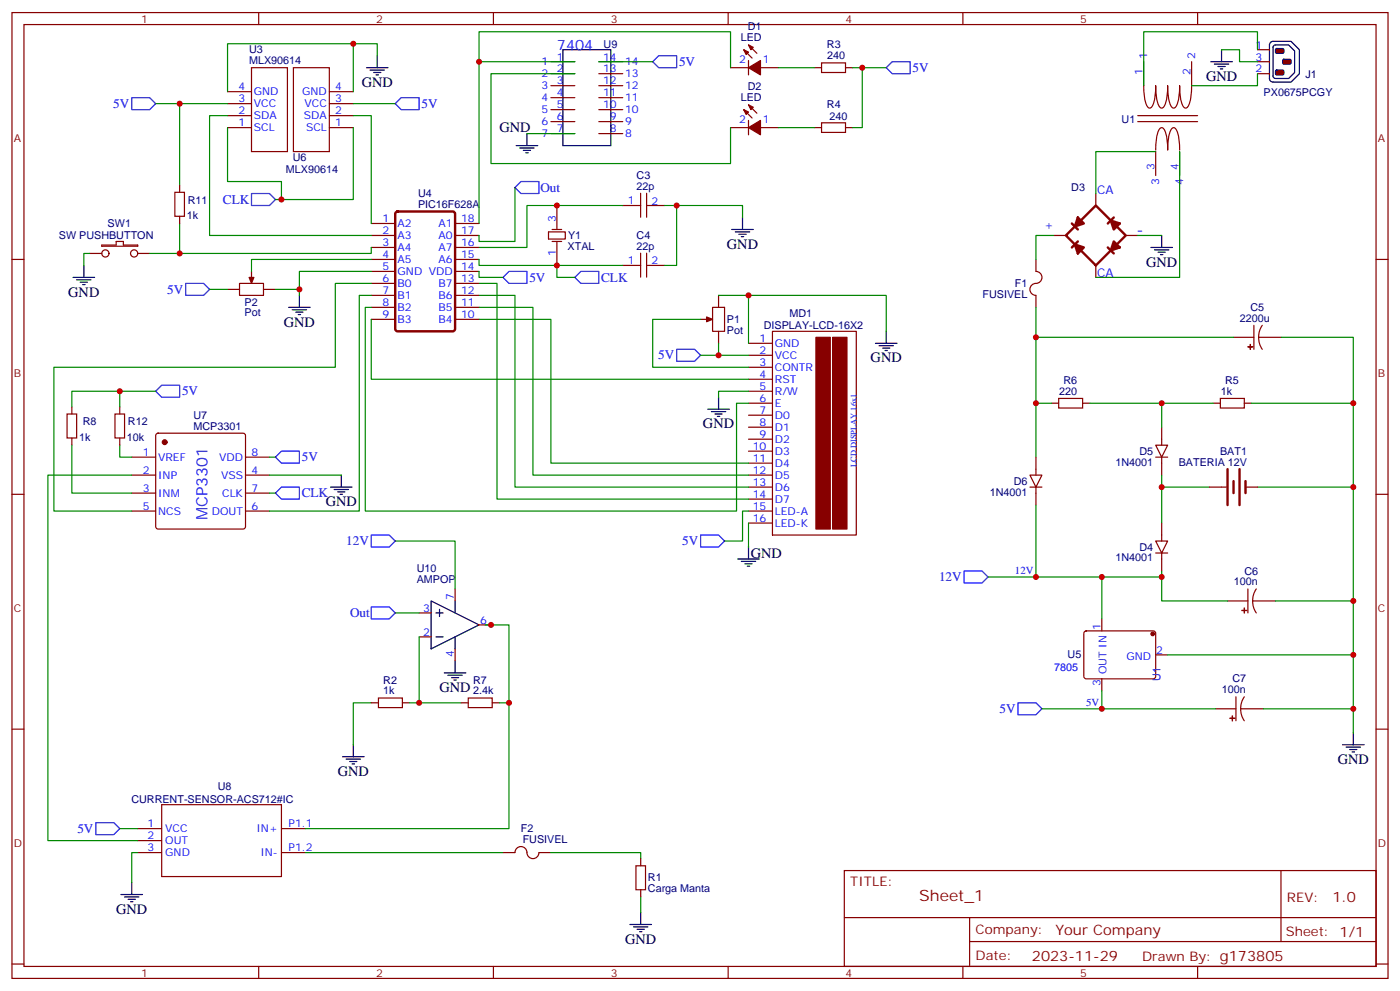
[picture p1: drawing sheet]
<svg xmlns="http://www.w3.org/2000/svg" width="412mm" height="292mm" viewBox="0 0 412 292" stroke-linecap="round" stroke-linejoin="round" font-family="sans-serif">
<g fill="none" stroke="#870000" stroke-width=".35">
<path d="M3.5 3.7h405.4v284.3h-405.4zM7.1 7.2h398.2v277.3h-398.2zM74.1 19.9h10.6v24.7h-10.6zM76.2 3.7v3.5M86.4 19.9h10.6v24.7h-10.6zM145.3 3.7v3.5M162.3 18.2h7M176.4 18.2h7M214.5 3.7v3.5M215.2 19.9h5.3M219.1 14.6l2.4 2.5M220.5 13.2l2.5 2.5"/>
<path d="M220.5 17.8v4.2M224 19.9h5.3M239.9 19.9h2.1M242 18.5h7.1v2.8h-7.1zM249.1 19.9h2.1M283.6 3.7v3.5M336.9 18.2a44.9 44.9 0 0 0 .4 11.5 2.34 2.34 0 0 0 1.4 2.1 2.34 2.34 0 0 0 1.3-2.1l.4-4.5a9.6 9.6 0 0 0 1.4 6.5l.4 .1a2.34 2.34 0 0 0 1.3-2.1l.5-4.5a9.6 9.6 0 0 0 1.3 6.5l.4 .1a2.34 2.34 0 0 0 1.4-2.1l.4-4.5a9.6 9.6 0 0 0 1.4 6.5l.3 .1a2.34 2.34 0 0 0 1.4-2.1 44.9 44.9 0 0 0 .4-11.5M352.8 3.7v3.5M67 37.6h7.1M67 34h7.1M67 30.5h7.1M67 27h7.1"/>
<path d="M97 37.6h7.1M97 34h7.1M97 30.5h7.1M97 27h7.1M162.3 39.3h7M162.3 35.8h7M162.3 32.3h7M162.3 21.7h7M162.3 25.2h7M162.3 28.8h7M176.4 39.3h7M176.4 35.8h7"/>
<path d="M176.4 32.3h7M176.4 21.7h7M176.4 25.2h7M176.4 28.8h7M215.2 37.6h5.3M219.1 32.3l2.4 2.4M220.5 35.5v4.2M220.5 30.9l2.5 2.4M224 37.6h5.3M239.9 37.6h2.1M242 36.2h7.1v2.8h-7.1zM249.1 37.6h2.1"/>
<path d="M335.1 35.8h17.7M335.1 34h17.7M188.7 56.9v7.1M190.5 56.9v7.1M322.8 57v3.5M340.4 44.6v7.1M340.4 44.2a9.6 9.6 0 0 1 1.4-6.5l.4-.1a2.34 2.34 0 0 1 1.3 2.1l.5 4.5a9.6 9.6 0 0 1 1.4-6.5l.3-.1a2.34 2.34 0 0 1 1.4 2.1l.4 4.5M347.5 44.6v7.1M3.5 76.4h3.6M26.5 74.6h3.5M30 72.1h4.2v-1h2.1v1h4.3v.4h-10.6zM40.6 74.6h3.5"/>
<path d="M74.1 79.9v1.8M109.4 76.4h7M109.4 65.8h7M109.4 69.3h7M109.4 72.8h7M109.4 79.9h7M134.1 76.4h7M134.1 65.8h7M134.1 69.3h7M134.1 72.8h7M134.1 79.9h7M161.6 68.3h4.9v2.1h-4.9z"/>
<path d="M162.6 67.6h2.9M162.6 71.1h2.9M164 60.5v7.1M164 71.1v7M183.4 60.5h5.3M183.4 78.1h5.3M188.7 74.5v7.1M190.5 74.5v7.1M190.5 60.5h5.3M190.5 78.1h5.3M305.2 76.4v3.5a1.82 1.82 0 0 1 1.7 2.1 1.82 1.82 0 0 1-2.2 1.5 1.76 1.76 0 0 0-1.3 1.9 1.76 1.76 0 0 0 1.7 1.6l.1 3.5M310.4 69.3h3.6"/>
<path d="M322.8 78.1v3.6M331.6 69.3h3.5M405.3 76.4h3.6M67 85.2h3.6M70.6 83.4h7v3.6h-7zM77.6 85.2h3.5M109.4 83.4h7M109.4 87h7M109.4 90.5h7M109.4 94h7M134.1 83.4h7M134.1 87h7"/>
<path d="M134.1 90.5h7M134.1 94h7M206.4 94h1.7M209.9 90.5h3.5v7h-3.5zM211.7 87v3.5M211.7 97.5v3.6M227.5 97.5h24.7v60h-24.7zM363.4 99.3h6M369.4 95.8v7M370.8 99.3l.2 1.9 .8 1.6M370.8 99.3h6.7M371.8 95.8l-.8 1.7-.2 1.8"/>
<path d="M220.5 118.7h7M220.5 115.2h7M220.5 111.7h7M220.5 108.1h7M220.5 104.6h7M220.5 101.1h7M309.7 118.7h2.2M311.9 117.3h7v2.8h-7zM318.9 118.7h2.1M357.4 118.7h2.1M359.5 117.3h7v2.8h-7zM366.5 118.7h2.2"/>
<path d="M38.8 134.6h7.1M38.8 139.9h7.1M46.1 127.7l.5-.2h25l.5 .2 .2 .5v26.8l-.2 .5-.5 .3h-25l-.5-.3-.2-.5v-26.8zM72.3 134.6h7.1M72.3 139.9h7.1M220.5 139.9h7M220.5 136.3h7M220.5 132.8h7M220.5 129.3h7M220.5 125.8h7M220.5 122.2h7M303.4 139.9h3.5l-1.7 3.5z"/>
<path d="M305.2 134.6v5.3M340.4 131.1h3.6l-1.8 3.5zM340.4 134.6h3.6M342.2 125.8v5.3M342.2 134.6v5.3M3.5 145.5h3.6M38.8 150.5h7.1M38.8 145.2h7.1M72.3 150.5h7.1M72.3 145.2h7.1M220.5 143.4h7M220.5 154h7"/>
<path d="M220.5 150.5h7M220.5 146.9h7M303.4 143.4h3.5M305.2 143.4v5.3M340.4 159.3h3.6l-1.8 3.5zM342.2 154v5.3M356.3 143.4h4.9M366.9 143.4h3.5M405.3 145.5h3.6M134.1 173.4v3.5M340.4 162.8h3.6M342.2 162.8v5.3"/>
<path d="M361.6 176.9h6M367.6 173.4v7M369 176.9l.2 1.9 .9 1.6M369 176.9h6.7M370.1 173.4l-.9 1.7-.2 1.8M123.5 187.5h3.5M123.5 180.4h3.5M134.1 191v3.6M141.1 184h3.5M319.5 185.9l.5-.2 20 .1 .4 .6v13l-.7 .4h-20l-.4-.7v-12.7zM324.6 182.2v3.5M324.6 199.8v3.6"/>
<path d="M340.4 192.8h3.6M3.5 214.7h3.6M358.1 208.7h6M364.1 205.1v7.1M365.5 208.7l.2 1.8 .8 1.7M365.5 208.7h6.7M366.5 205.1l-.8 1.7-.2 1.9M405.3 214.7h3.6M47.6 236.9h35.3v21.2h-35.3zM40.6 243.9h7M40.6 247.5h7M40.6 251h7"/>
<path d="M82.9 243.9h7.1M82.9 251h7.1M148.2 251h3.5a1.82 1.82 0 0 1 2.1-1.8 1.82 1.82 0 0 1 1.5 2.3 1.76 1.76 0 0 0 1.9 1.3 1.76 1.76 0 0 0 1.5-1.8h3.6M248.7 256.3h156.6v28.2h-156.6zM377.3 256.3v20.9M248.7 270.1h156.5M285.6 277.2h119.6M285.6 270.1v14.2M3.5 283.8h3.6M76.2 284.5v3.5M145.3 284.5v3.5M214.5 284.5v3.5"/>
<path d="M283.6 284.5v3.5M352.8 284.5v3.5M405.3 283.8h3.6"/>
<circle cx="31" cy="74.6" r="1.06"/>
<circle cx="39.5" cy="74.6" r="1.06"/>
</g>
<path d="M116.7 62.5l.4-.2h16.2l.7 .4 .1 34.1-.5 .7h-16.5l-.6-.4-.1-34.1zM314 69.3l8.8-8.8 8.8 8.8-8.8 8.8zM315.7 65.8l1.8 1.8M317.5 71.1l-1.8 1.7M326.3 72.8l1.8 1.8M328.1 64l-1.8 1.8M361.6 138.1v10.6M365.1 138.1v10.6M363.4 141.6v3.6M366.9 141.6v3.6" fill="none" stroke="#870000" stroke-width=".71"/>
<g fill="none" stroke="#000" stroke-width=".35">
<path d="M107.9 19.9h6.4M111.1 16.4v3.5M165.8 14.6h14.1v28.3h-14.1zM109 20.6h4.2M110.1 21.3h2.1M110.8 22h.7M155.2 39.3v3.6M152 42.9h6.4M153.1 43.6h4.2M154.2 44.3h2.1M154.9 45h.7M24.7 78.1v3.6"/>
<path d="M215.5 67.6h6.4M216.6 68.3h4.2M217.7 69h2.1M218.4 69.7h.7M218.7 64v3.6M339 72.8h6.4M340.1 73.6h4.2M341.1 74.3h2.2M341.8 75h.7M342.2 69.3v3.5M21.5 81.7h6.4M22.6 82.4h4.2"/>
<path d="M23.6 83.1h2.2M24.3 83.8h.7M85 90.5h6.4M86.1 91.2h4.2M87.1 91.9h2.2M87.8 92.6h.7M88.2 87v3.5M261.1 97.5v3.6M211.7 116.9v3.6M257.9 101.1h6.3M258.9 101.8h4.3M260 102.5h2.1"/>
<path d="M260.7 103.2h.7M100.5 139.9v3.5M208.5 120.5h6.3M209.5 121.2h4.3M210.6 121.9h2.1M211.3 122.6h.7M97.4 143.4h6.3M98.4 144.1h4.3M99.5 144.8h2.1M100.2 145.5h.7M127 176.9l14.1 7.1-14.1 7zM129.5 179.4v2.1"/>
<path d="M134.1 176.9v3.5M217.3 164.6h6.4M218.4 165.3h4.2M219.4 166h2.1M220.1 166.7h.7M220.5 161v3.6M128.4 180.4h2.1M128.4 187.5h2.1M130.9 198.1h6.3M131.9 198.8h4.3M133 199.5h2.1M134.1 187.5v3.5"/>
<path d="M134.1 194.6v3.5M104.1 219.3v3.5M133.7 200.2h.7M395.5 219.3h6.3M396.5 220h4.3M398.6 215.7v3.6M100.9 222.8h6.3M102 223.5h4.2M103 224.2h2.1M103.7 224.9h.7M397.6 220.7h2.1M398.3 221.4h.7"/>
<path d="M38.8 259.8v3.5M35.6 263.3h6.4M36.7 264.1h4.2M37.7 264.8h2.2M38.5 265.5h.7M185.6 272.2h6.3M186.6 272.9h4.3M187.7 273.6h2.1M188.4 274.3h.7M188.7 268.6v3.6"/>
</g>
<g fill="#870000" stroke="#870000" stroke-width=".35">
<path d="M220.5 19.9l3.5-2.1v4.2z"/>
<path d="M219.1 14.6l1.4 .7-.7 .8z"/>
<path d="M220.5 13.2l1.4 .7-.7 .7z"/>
<path d="M220.5 37.6l3.5-2.1v4.2z"/>
<path d="M219.1 32.3l1.4 .7-.7 .7z"/>
<path d="M220.5 30.9l1.4 .7-.7 .7z"/>
<path d="M368.3 101.4v1.4z"/>
<path d="M367.6 102.1h1.4z"/>
<path d="M366.5 179l.1 1.4z"/>
<path d="M365.8 179.7h1.4z"/>
<path d="M363 210.8v1.4z"/>
<path d="M362.3 211.5h1.4z"/>
<path d="M240.3 99.3h4.3v56.5h-4.3z"/>
<path d="M245.3 99.3h4.2v56.5h-4.2z"/>
<path d="M208.1 93.3l1.8 .7-1.8 .7z"/>
<path d="M73.4 81.7h1.4l-.7 1.7z"/>
<circle cx="339.5" cy="186.6" r=".53"/>
<circle cx="48.5" cy="130.2" r=".71"/>
</g>
<g fill="none" stroke="#008700" stroke-width=".35">
<path d="M104.1 12.9v14.1M111.1 16.4v-3.5h-44.1v14.1M141.1 18.2v-8.9h74.1v10.6M169.3 18.2h-28.2v47.6M176.4 18.2h15.9M229.3 19.9h10.6M251.2 19.9h2.8v17.7h-2.8M254 19.9h7.1M45.9 30.5h21.1M52.9 30.5v24M67 34h-5.3v35.3h47.7M67 37.6v15.8h15.9v5.3h-1.8"/>
<path d="M104.1 34h5.3v31.8M104.1 37.6v21.1h-21.2M104.1 30.5h12.3M155.2 39.3h14.1M169.3 21.7h-24.7v26.5h70.6v-10.6M229.3 37.6h10.6M151.7 55.2v15.9h-10.6v-1.8M340.4 44.6h-17.6v12.4M347.5 44.6v37.1h-24.7M26.5 74.6h-1.8v3.5M52.9 65.8v8.8M109.4 79.9h-21.2v7.1"/>
<path d="M109.4 76.4h-35.3v3.5M109.4 72.8v1.8h-65.3M141.1 76.4v1.7h42.3M141.1 79.9v1.8h7.1M164 78.1v3.6h5.3M183.4 60.5h-28.2v12.3h-14.1M195.8 60.5h3.5v17.6h-3.5M199.3 60.5h19.4v3.5M310.4 69.3h-5.2v7.1M335.1 69.3h7.1M61.7 85.2h5.3M81.1 85.2h7.1"/>
<path d="M109.4 94v17.7h111.1M109.4 90.5h-1.8v60h109.4v-31.8h3.5M109.4 87h-3.6v63.5h-26.4M109.4 83.4h-10.6v24.7h-82.9v42.4h22.9M141.1 83.4h5.3v63.5h74.1M141.1 87h10.6v56.4h68.8M141.1 90.5h15.9v49.4h63.5M141.1 94h21.2v42.3h58.2M206.4 94h-14.1v14.1h28.2M211.7 87h49.4v10.5M220.5 87v14.1M305.2 90.5v8.8h58.2"/>
<path d="M305.2 99.3v19.4h4.5M377.5 99.3h21.1v116.4M45.9 115.2h-24.7v4.6M206.4 104.6h14.1M211.7 101.1v3.5M220.5 115.2h-8.8v1.7M321 118.7h36.4M342.2 118.7v7.1M368.7 118.7h29.9M21.2 131.1v14.1h17.6M35.3 131.1v3.5h3.5M38.8 139.9h-24.7v107.6h26.5"/>
<path d="M79.4 139.9h21.1M79.4 134.6h1.7M342.2 139.9v3.5h14.1M79.4 145.2h1.7M116.4 159.3h17.7v14.1M220.5 150.5h-1.8v8.8h-5.3M220.5 154v7M305.2 148.7v21.2h37v-1.8M342.2 143.4v10.6M370.4 143.4h28.2M291 169.9h14.2M324.6 169.9v12.3"/>
<path d="M342.2 169.9v7h19.4M375.7 176.9h22.9M116.4 180.4h7.1M123.5 187.5v19.4h12.3M142.9 184h7v59.9h-59.9M344 192.8h54.6M109.4 206.9h-5.3v12.4M306.9 208.7h17.7M324.6 203.4v5.3h33.5M372.2 208.7h26.4M35.3 243.9h5.3M40.6 251h-1.8v8.8"/>
<path d="M90 251h58.2M162.3 251h26.4v1.8M188.7 264.1v4.5"/>
</g>
<g fill="#870000" stroke="#870000" stroke-width=".71">
<path d="M317.5 64l1.8 1.8-2.7 .9z"/>
<path d="M327.2 64.9l2.6 .9-1.7 1.8z"/>
<path d="M316.6 72l2.7 .8-1.8 1.8z"/>
<path d="M328.1 71.1l1.7 1.7-2.6 .9z"/>
</g>
<path d="M304.8 169.9h.7M305.2 169.5v.7M324.2 208.7h.7M324.6 208.3v.7" fill="none" stroke="#000" stroke-width=".29"/>
<g fill="none" stroke="#00f" stroke-width=".35">
<path d="M192.3 18.2l1.7-1.8h5.3v3.5h-5.3zM262.8 18.2h5.3v3.5h-5.3l-1.7-1.8zM38.8 28.8h5.3l1.8 1.7-1.8 1.8h-5.3zM118.2 28.8h5.3v3.5h-5.3l-1.8-1.8zM74.1 57h5.3l1.7 1.7-1.7 1.8h-5.3zM153.5 53.4h5.2v3.6h-5.2l-1.8-1.8zM149.9 79.9h5.3v3.5h-5.3l-1.7-1.7zM171.1 79.9h5.3v3.5h-5.3l-1.8-1.7zM54.7 83.4h5.3l1.7 1.8-1.7 1.8h-5.3zM47.6 113.4h5.3v3.5h-5.3l-1.7-1.7zM199.3 102.8h5.3l1.8 1.8-1.8 1.8h-5.3zM82.9 132.8h5.3v3.5h-5.3l-1.8-1.7z"/>
<path d="M82.9 143.4h5.3v3.5h-5.3l-1.8-1.7zM109.4 157.5h5.3l1.7 1.8-1.7 1.7h-5.3zM206.4 157.5h5.3l1.7 1.8-1.7 1.7h-5.3zM109.4 178.7h5.3l1.7 1.7-1.7 1.8h-5.3zM284 168.1h5.3l1.7 1.8-1.7 1.7h-5.3zM299.9 206.9h5.3l1.7 1.8-1.7 1.7h-5.3zM28.2 242.2h5.3l1.8 1.7-1.8 1.8h-5.3z"/>
</g>
<g fill="#870000" stroke="#000" stroke-width=".35">
<path d="M375.8 14.5l.3-.2h1.9l.1 1.2-.3 .2-1.9-.1z"/>
<path d="M377.9 17.6l.3-.1h1.9l.1 1.2-.3 .2-1.9-.1z"/>
<path d="M375.8 20.8l.3-.2 1.9 .1 .1 1.2-.3 .1h-1.9z"/>
</g>
<path d="M356.7 18.2h6.3M357.7 18.9h4.2M358.8 19.6h2.1M359.8 14.6v3.6M374.4 12.4l.6-.2h5.3l2.5 2.4v7.1l-2.5 2.5h-5.3l-.6-.2-.4-.6-.1-10.2zM375.2 13.4l.5-.2h3.9l1.8 1.8v6.3l-1.8 1.8h-3.9l-.6-.4-.1-8.8zM359.5 20.3h.7" fill="none" stroke="#000" stroke-width=".35"/>
<g fill="none" stroke="#870000" stroke-width=".35">
<path d="M370.4 14.6h3.5M370.4 18.2h3.5M370.4 21.7h3.5M51.5 56.6h2.8v7.1h-2.8zM52.9 54.5v2.1M52.9 63.7v2.1M21.2 119.8v2.1M35.3 119.8v2.1M19.8 121.9h2.8v7h-2.8zM21.2 128.9v2.2M33.9 121.9h2.8v7h-2.8zM35.3 128.9v2.2"/>
<path d="M109.4 206.9h2.1M111.5 205.5h7v2.8h-7zM118.5 206.9h2.1M135.8 206.9h2.1M137.9 205.5h7.1v2.8h-7.1zM145 206.9h2.1M187.3 254.9h2.8v7h-2.8zM188.7 252.8v2.1M188.7 261.9v2.2"/>
</g>
<path d="M359.8 14.6h5.3v3.6h5.3M370.4 14.6v-5.3h-33.5v15.9M370.4 21.7v3.5h-19.4M35.3 115.2v4.6M305.2 118.7v15.9M120.6 206.9h2.9M147.1 206.9h2.8" fill="none" stroke="#008700" stroke-width=".35"/>
<g fill="#c00">
<circle cx="398.6" cy="118.7" r=".88"/>
<circle cx="305.2" cy="99.3" r=".88"/>
<circle cx="342.2" cy="118.7" r=".88"/>
<circle cx="398.6" cy="143.4" r=".88"/>
<circle cx="342.2" cy="143.4" r=".88"/>
<circle cx="324.6" cy="169.9" r=".88"/>
<circle cx="342.2" cy="169.9" r=".88"/>
<circle cx="398.6" cy="176.9" r=".88"/>
<circle cx="398.6" cy="192.8" r=".88"/>
<circle cx="398.6" cy="208.7" r=".88"/>
<circle cx="164" cy="78.1" r=".88"/>
<circle cx="104.1" cy="12.9" r=".88"/>
<circle cx="324.6" cy="208.7" r=".88"/>
<circle cx="220.5" cy="87" r=".88"/>
<circle cx="211.7" cy="104.6" r=".88"/>
<circle cx="82.9" cy="58.7" r=".88"/>
<circle cx="88.2" cy="85.2" r=".88"/>
<circle cx="52.9" cy="74.6" r=".88"/>
<circle cx="52.9" cy="30.5" r=".88"/>
<circle cx="254" cy="19.9" r=".88"/>
<circle cx="199.3" cy="60.5" r=".88"/>
<circle cx="141.1" cy="18.2" r=".88"/>
<circle cx="305.2" cy="169.9" r=".88"/>
<circle cx="144.6" cy="184" r=".88"/>
<circle cx="164" cy="60.5" r=".88"/>
<circle cx="305.2" cy="118.7" r=".88"/>
<circle cx="123.5" cy="206.9" r=".88"/>
<circle cx="149.9" cy="206.9" r=".88"/>
<circle cx="35.3" cy="115.2" r=".88"/>
</g>
<g font-size="4.6" fill="#00f">
<text x="334.8" y="69.3">-</text>
<text x="61.2" y="153.1" transform="rotate(-90 61.2 153.1)">MCP3301</text>
</g>
<text font-size="4.6" fill="#800" x="270.8" y="265.3">Sheet_1</text>
<text font-size="4.2" fill="#00f" x="164" y="14.6">7404</text>
<g font-size="4.2">
<text x="355.3" y="23.8">GND</text>
<text x="106.5" y="25.6">GND</text>
<text x="147.1" y="39">GND</text>
<text x="214.1" y="73.2">GND</text>
<text x="337.6" y="78.5">GND</text>
<text x="20.1" y="87.3">GND</text>
<text x="83.6" y="96.1">GND</text>
<text x="256.5" y="106.7">GND</text>
<text x="207.1" y="126.1">GND</text>
<text x="96" y="149">GND</text>
<text x="221.2" y="164.2">GND</text>
<text x="129.5" y="203.7">GND</text>
<text x="394.1" y="224.9">GND</text>
<text x="99.5" y="228.4">GND</text>
<text x="34.2" y="269">GND</text>
<text x="184.1" y="277.8">GND</text>
</g>
<g font-size="4.2" fill="#800">
<text x="392.5" y="265.6">1.0</text>
<text x="310.9" y="275.1">Your Company</text>
<text x="304" y="282.9">2023-11-29</text>
</g>
<g font-size="3.9" fill="#00f">
<text x="200" y="19.4">5V</text>
<text x="268.8" y="21.1">5V</text>
<text x="33.4" y="31.7">5V</text>
<text x="124.2" y="31.7">5V</text>
<text x="65.7" y="59.9">CLK</text>
<text x="159.2" y="56.4">Out</text>
<text x="155.9" y="82.9">5V</text>
<text x="177.1" y="82.9">CLK</text>
<text x="49.2" y="86.4">5V</text>
<text x="193.9" y="105.8">5V</text>
<text x="53.6" y="116.4">5V</text>
<text x="88.9" y="135.8">5V</text>
<text x="88.9" y="146.4">CLK</text>
<text x="102" y="160.4">12V</text>
<text x="200.9" y="160.5">5V</text>
<text x="276.6" y="171">12V</text>
<text x="103.1" y="181.7">Out</text>
<text x="294.4" y="209.9">5V</text>
<text x="22.8" y="245.2">5V</text>
</g>
<g font-size="3.9" fill="#800">
<text x="250.5" y="260.9">TITLE:</text>
<text x="379.1" y="265.6">REV:</text>
<text x="287.4" y="275.1">Company:</text>
<text x="378.7" y="275.7">Sheet: 1/1</text>
<text x="287.4" y="282.8">Date:</text>
<text x="336.4" y="282.8">Drawn By: g173805</text>
</g>
<g font-size="3.5" fill="#00f">
<text x="323.2" y="57">CA</text>
<text x="307.6" y="67.6">+</text>
<text x="323.2" y="81.7">CA</text>
</g>
<g font-size="3.2" fill="#800">
<text x="41.6" y="6.7">1</text>
<text x="110.8" y="6.7">2</text>
<text x="179.9" y="6.7">3</text>
<text x="249.1" y="6.7">4</text>
<text x="318.2" y="6.7">5</text>
<text x="4.1" y="41.8">A</text>
<text x="405.9" y="41.8">A</text>
<text x="4.1" y="110.9">B</text>
<text x="405.9" y="110.9">B</text>
<text x="4.1" y="180.1">C</text>
<text x="405.9" y="180.1">C</text>
<text x="4.1" y="249.2">D</text>
<text x="405.9" y="249.2">D</text>
<text x="41.6" y="287.5">1</text>
<text x="110.8" y="287.5">2</text>
<text x="179.9" y="287.5">3</text>
<text x="249.1" y="287.5">4</text>
<text x="318.2" y="287.5">5</text>
</g>
<g font-size="3.2" fill="#000080">
<text x="220.3" y="8.9">D1</text>
<text x="73.4" y="15.6">U3</text>
<text x="177.8" y="14">U9</text>
<text x="218.2" y="12.2">LED</text>
<text x="243.6" y="14.2">R3</text>
<text x="243.6" y="17.5">240</text>
<text x="73.4" y="18.9">MLX90614</text>
<text x="384.6" y="22.9">J1</text>
<text x="218.2" y="29.8">LED</text>
<text x="220.3" y="26.6">D2</text>
<text x="372.2" y="28.2">PX0675PCGY</text>
<text x="243.6" y="31.9">R4</text>
<text x="244.4" y="35.2">240</text>
<text x="330.4" y="36.1">U1</text>
<text x="86.2" y="47.5">U6</text>
<text x="84.2" y="51.1">MLX90614</text>
<text x="187.5" y="52.7">C3</text>
<text x="55.3" y="59.9">R11</text>
<text x="123.1" y="57.9">U4</text>
<text x="187.5" y="55.8">22p</text>
<text x="315.5" y="56.3">D3</text>
<text x="55" y="64.5">1k</text>
<text x="123.1" y="61.1">PIC16F628A</text>
<text x="17.3" y="70.5">SW PUSHBUTTON</text>
<text x="31.7" y="66.8">SW1</text>
<text x="167.3" y="70.5">Y1</text>
<text x="187.5" y="70.3">C4</text>
<text x="167.2" y="73.6">XTAL</text>
<text x="187.5" y="73.5">22p</text>
<text x="72.1" y="90">P2</text>
<text x="289.4" y="87.7">FUSIVEL</text>
<text x="299" y="84.5">F1</text>
<text x="72.1" y="93.1">Pot</text>
<text x="214.1" y="95.1">P1</text>
<text x="232.5" y="93.4">MD1</text>
<text x="365.2" y="94.7">2200u</text>
<text x="368.3" y="91.5">C5</text>
<text x="214.1" y="98.4">Pot</text>
<text x="225" y="96.9">DISPLAY-LCD-16X2</text>
<text x="313.3" y="113">R6</text>
<text x="360.9" y="113">R5</text>
<text x="312" y="116.2">220</text>
<text x="359.6" y="116.2">1k</text>
<text x="24.4" y="125.1">R8</text>
<text x="37.7" y="125.2">R12</text>
<text x="57" y="123.3">U7</text>
<text x="23.3" y="129.8">1k</text>
<text x="37.4" y="129.8">10k</text>
<text x="57" y="126.5">MCP3301</text>
<text x="328.6" y="137.1">1N4001</text>
<text x="335.7" y="133.9">D5</text>
<text x="347.2" y="137.1">BATERIA 12V</text>
<text x="359.4" y="133.9">BAT1</text>
<text x="298.6" y="142.7">D6</text>
<text x="291.6" y="145.9">1N4001</text>
<text x="328.6" y="165.3">1N4001</text>
<text x="335.7" y="162.1">D4</text>
<text x="122.8" y="171.6">AMPOP</text>
<text x="122.8" y="168.5">U10</text>
<text x="363.4" y="172.3">100n</text>
<text x="366.5" y="169.2">C6</text>
<text x="314.5" y="193.9">U5</text>
<text x="112.9" y="201.3">R2</text>
<text x="139.4" y="201.3">R7</text>
<text x="363" y="200.9">C7</text>
<text x="112.9" y="204.4">1k</text>
<text x="139.4" y="204.4">2.4k</text>
<text x="359.9" y="204.1">100n</text>
<text x="64.2" y="232.6">U8</text>
<text x="38.7" y="236.3">CURRENT-SENSOR-ACS712#IC</text>
<text x="153.4" y="244.9">F2</text>
<text x="154" y="248.2">FUSIVEL</text>
<text x="190.9" y="262.6">Carga Manta</text>
<text x="190.9" y="259.5">R1</text>
</g>
<g font-size="3.2" fill="#00f">
<text x="164" y="17.8">1</text>
<text x="177.6" y="17.8">14</text>
<text x="338" y="17.5" transform="rotate(-90 338 17.5)">1</text>
<text x="352.1" y="17.5" transform="rotate(-90 352.1 17.5)">2</text>
<text x="369.8" y="14.3">1</text>
<text x="369.8" y="17.8">3</text>
<text x="159.6" y="19.2">1</text>
<text x="159.6" y="22.8">2</text>
<text x="164" y="21.3">2</text>
<text x="177.6" y="21.3">13</text>
<text x="184.1" y="22.8">13</text>
<text x="184.1" y="19.2">14</text>
<text x="217.8" y="18.5">2</text>
<text x="224.7" y="18.5">1</text>
<text x="336.5" y="21.9" transform="rotate(-90 336.5 21.9)">1</text>
<text x="350.7" y="21.9" transform="rotate(-90 350.7 21.9)">2</text>
<text x="369.8" y="21.3">2</text>
<text x="70.3" y="26.6">4</text>
<text x="74.8" y="28">GND</text>
<text x="89" y="28">GND</text>
<text x="98.8" y="26.6">4</text>
<text x="159.6" y="26.3">3</text>
<text x="159.6" y="29.8">4</text>
<text x="164" y="24.9">3</text>
<text x="164" y="28.4">4</text>
<text x="177.6" y="28.4">11</text>
<text x="177.6" y="24.9">12</text>
<text x="184.1" y="29.8">11</text>
<text x="184.1" y="26.3">12</text>
<text x="70.3" y="33.7">2</text>
<text x="70.3" y="30.2">3</text>
<text x="74.8" y="35.1">SDA</text>
<text x="74.8" y="31.6">VCC</text>
<text x="89.5" y="35.1">SDA</text>
<text x="89.7" y="31.6">VCC</text>
<text x="98.8" y="33.7">2</text>
<text x="98.8" y="30.2">3</text>
<text x="159.6" y="33.3">5</text>
<text x="164" y="35.5">6</text>
<text x="164" y="31.9">5</text>
<text x="177.6" y="31.9">10</text>
<text x="179.7" y="35.5">9</text>
<text x="184.1" y="33.3">10</text>
<text x="70.3" y="37.2">1</text>
<text x="74.8" y="38.6">SCL</text>
<text x="90.2" y="38.6">SCL</text>
<text x="98.8" y="37.2">1</text>
<text x="159.6" y="40.4">7</text>
<text x="159.6" y="36.9">6</text>
<text x="164" y="39">7</text>
<text x="179.7" y="39">8</text>
<text x="184.1" y="40.4">8</text>
<text x="184.1" y="36.9">9</text>
<text x="217.8" y="36.2">2</text>
<text x="224.7" y="36.2">1</text>
<text x="340.1" y="49.9" transform="rotate(-90 340.1 49.9)">3</text>
<text x="347.1" y="49.9" transform="rotate(-90 347.1 49.9)">4</text>
<text x="341.5" y="54.4" transform="rotate(-90 341.5 54.4)">3</text>
<text x="348.5" y="54.4" transform="rotate(-90 348.5 54.4)">4</text>
<text x="112.6" y="65.4">1</text>
<text x="135.8" y="65.4">18</text>
<text x="163.7" y="65.4" transform="rotate(-90 163.7 65.4)">3</text>
<text x="185" y="60.1">1</text>
<text x="191.9" y="60.2">2</text>
<text x="112.6" y="69">2</text>
<text x="117.1" y="66.9">A2</text>
<text x="117.1" y="70.4">A3</text>
<text x="129.2" y="70.4">A0</text>
<text x="129.2" y="66.9">A1</text>
<text x="135.8" y="69">17</text>
<text x="112.6" y="72.5">3</text>
<text x="112.6" y="76">4</text>
<text x="117.1" y="73.9">A4</text>
<text x="117.1" y="77.4">A5</text>
<text x="129.2" y="77.4">A6</text>
<text x="129.2" y="73.9">A7</text>
<text x="135.8" y="76">15</text>
<text x="135.8" y="72.5">16</text>
<text x="163.7" y="75.2" transform="rotate(-90 163.7 75.2)">1</text>
<text x="185" y="77.7">1</text>
<text x="191.9" y="77.9">2</text>
<text x="112.6" y="79.6">5</text>
<text x="112.6" y="83.1">6</text>
<text x="117.1" y="81">GND VDD</text>
<text x="135.8" y="83.1">13</text>
<text x="135.8" y="79.6">14</text>
<text x="112.6" y="86.6">7</text>
<text x="117.1" y="84.5">B0</text>
<text x="117.1" y="88">B1</text>
<text x="129.2" y="88">B6</text>
<text x="129.2" y="84.5">B7</text>
<text x="135.8" y="86.6">12</text>
<text x="112.6" y="90.1">8</text>
<text x="112.6" y="93.7">9</text>
<text x="117.1" y="91.5">B2</text>
<text x="117.1" y="95.1">B3</text>
<text x="129.2" y="95.1">B4</text>
<text x="129.2" y="91.5">B5</text>
<text x="135.8" y="93.7">10</text>
<text x="135.8" y="90.1">11</text>
<text x="223.8" y="100.7">1</text>
<text x="223.8" y="107.8">3</text>
<text x="223.8" y="104.2">2</text>
<text x="228.2" y="105.7">VCC</text>
<text x="228.2" y="102.1">GND</text>
<text x="223.8" y="111.3">4</text>
<text x="228.2" y="112.7">RST</text>
<text x="228.2" y="109.2">CONTR</text>
<text x="223.8" y="118.4">6</text>
<text x="223.8" y="114.8">5</text>
<text x="228.2" y="119.8">E</text>
<text x="228.2" y="116.2">R/W</text>
<text x="223.8" y="125.4">8</text>
<text x="223.8" y="121.9">7</text>
<text x="228.2" y="123.3">D0</text>
<text x="223.8" y="128.9">9</text>
<text x="228.2" y="130.4">D2</text>
<text x="228.2" y="126.8">D1</text>
<text x="42.1" y="134.2">1</text>
<text x="46.6" y="135.6">VREF</text>
<text x="64.6" y="135.6">VDD</text>
<text x="74.1" y="134.2">8</text>
<text x="221.7" y="136">11</text>
<text x="221.7" y="132.5">10</text>
<text x="228.2" y="137.4">D4</text>
<text x="228.2" y="133.9">D3</text>
<text x="42.1" y="139.5">2</text>
<text x="46.6" y="140.9">INP</text>
<text x="65.1" y="140.9">VSS</text>
<text x="74.1" y="139.5">4</text>
<text x="221.7" y="143.1">13</text>
<text x="221.7" y="139.5">12</text>
<text x="228.2" y="140.9">D5</text>
<text x="42.1" y="144.8">3</text>
<text x="46.6" y="146.2">INM</text>
<text x="65.4" y="146.2">CLK</text>
<text x="74.1" y="144.8">7</text>
<text x="221.7" y="146.6">14</text>
<text x="228.2" y="148">D7</text>
<text x="228.2" y="144.5">D6</text>
<text x="42.1" y="150.1">5</text>
<text x="46.6" y="151.5">NCS</text>
<text x="62.4" y="151.5">DOUT</text>
<text x="74.1" y="150.1">6</text>
<text x="221.7" y="153.6">16</text>
<text x="221.7" y="150.1">15</text>
<text x="228.2" y="155">LED-K</text>
<text x="228.2" y="151.5">LED-A</text>
<text x="299" y="169">12V</text>
<text x="133.7" y="176.6" transform="rotate(-90 133.7 176.6)">7</text>
<text x="124.6" y="180.1">3</text>
<text x="141.5" y="183.6">6</text>
<text x="324.2" y="185.6" transform="rotate(-90 324.2 185.6)">1</text>
<text x="124.6" y="187.1">2</text>
<text x="133.7" y="193.4" transform="rotate(-90 133.7 193.4)">4</text>
<text x="310.6" y="197.4">7805</text>
<text x="331.8" y="194.2">GND</text>
<text x="340.6" y="192.4">2</text>
<text x="324.2" y="202" transform="rotate(-90 324.2 202)">3</text>
<text x="326" y="198.5" transform="rotate(-90 326 198.5)">OUT IN</text>
<text x="341.8" y="200.5" transform="rotate(-90 341.8 200.5)">U1</text>
<text x="320" y="207.8">5V</text>
<text x="43.5" y="243.6">1</text>
<text x="48.7" y="245">VCC</text>
<text x="75.5" y="245">IN+</text>
<text x="85" y="243.6">P1.1</text>
<text x="43.5" y="247.1">2</text>
<text x="43.5" y="250.6">3</text>
<text x="48.7" y="248.5">OUT</text>
<text x="85" y="250.6">P1.2</text>
<text x="48.7" y="252.1">GND</text>
<text x="76.7" y="252.1">IN-</text>
</g>
<text font-size="2.5" fill="#00f" x="252.3" y="137.5" transform="rotate(-90 252.3 137.5)">LCD DISPLAY 16x1</text>
</svg>
